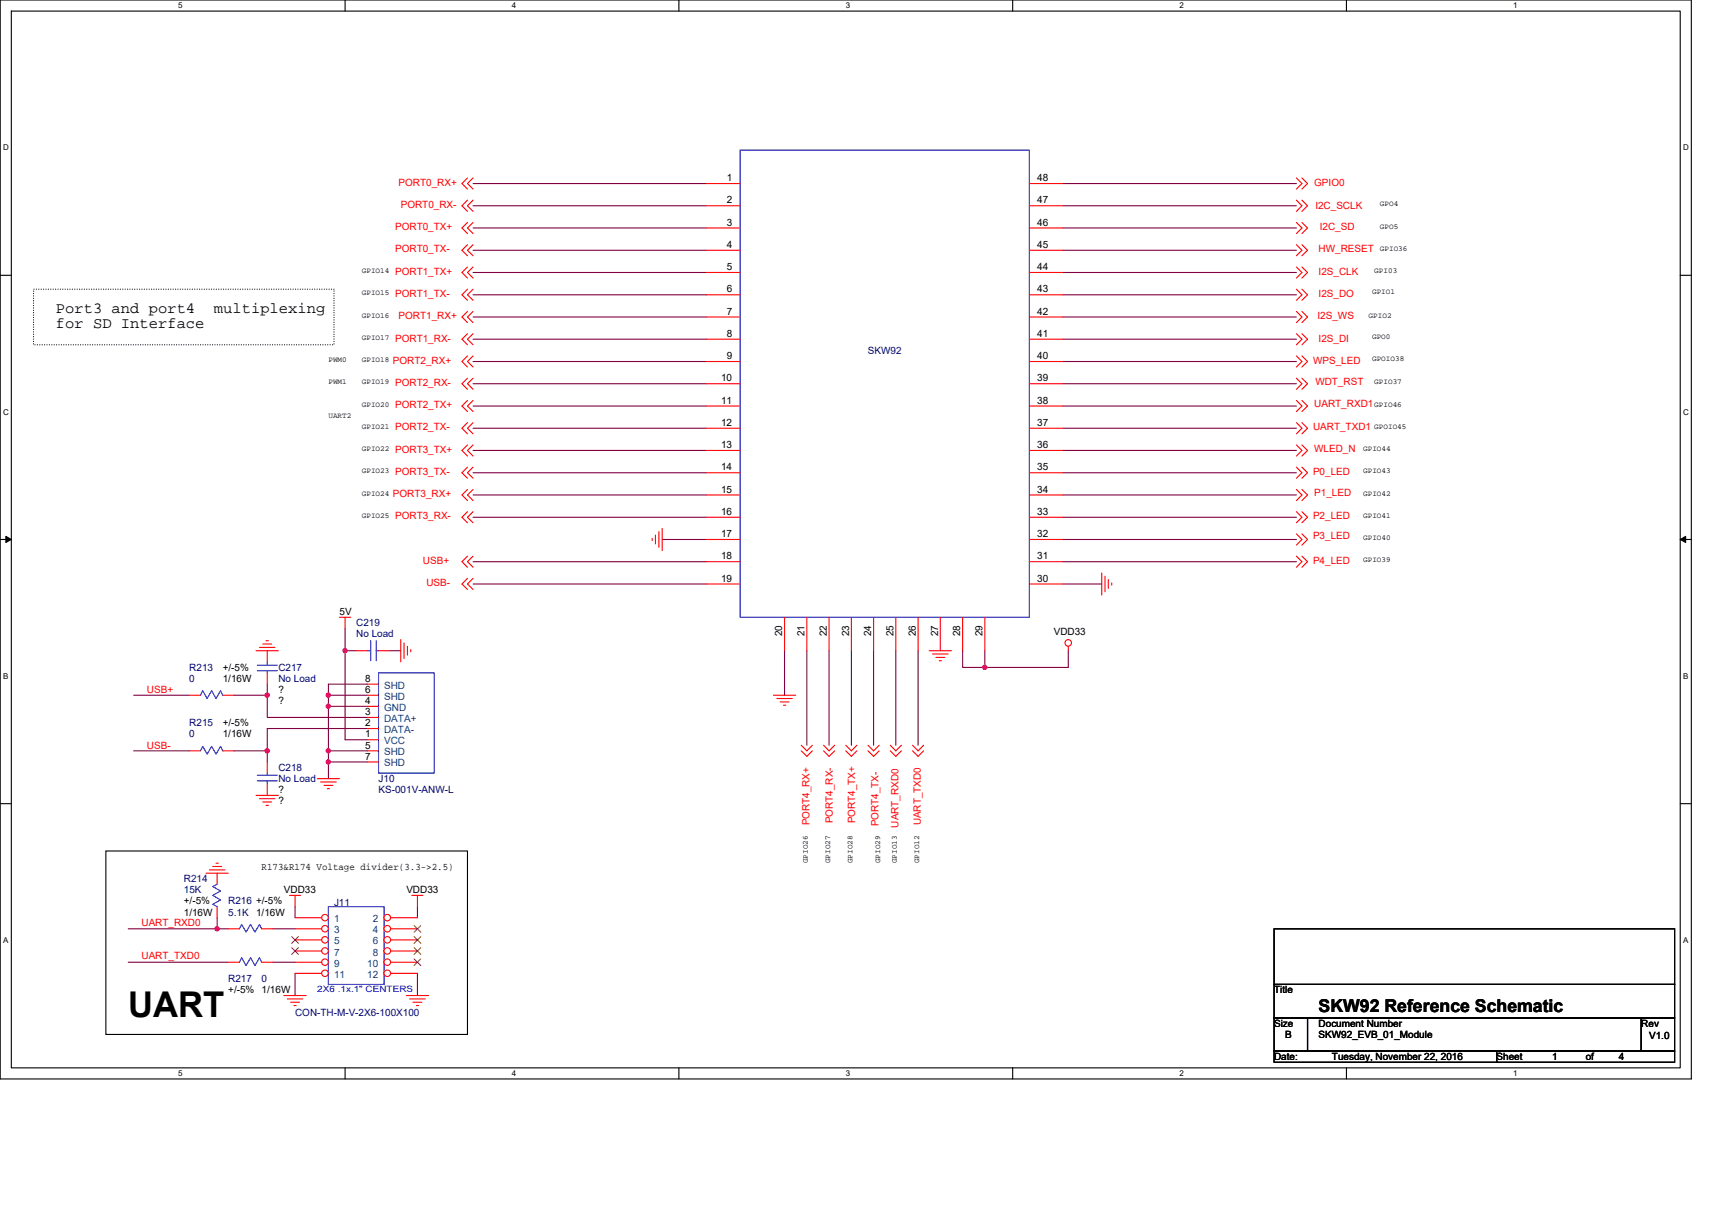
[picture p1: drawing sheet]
<svg xmlns="http://www.w3.org/2000/svg" width="297mm" height="210mm" viewBox="0 0 297 210" stroke-linecap="round" stroke-linejoin="round" font-family="sans-serif">
<path d="M0 0h293.5v187.2h-293.5zM2 1.9h289.5v183.4h-289.5z" fill="none" stroke="#000" stroke-width=".19"/>
<g fill="#fff">
<path d="M30.9 .2h.8v1.6h-.8z"/>
<path d="M30.9 185.5h.8v1.6h-.8z"/>
</g>
<path d="M59.9 0v1.9M59.9 185.3v1.9" fill="none" stroke="#000" stroke-width=".19"/>
<g fill="#fff">
<path d="M88.8 .2h.8v1.6h-.8z"/>
<path d="M88.8 185.5h.8v1.6h-.8z"/>
</g>
<path d="M117.8 0v1.9M117.8 185.3v1.9" fill="none" stroke="#000" stroke-width=".19"/>
<g fill="#fff">
<path d="M146.7 .2h.8v1.6h-.8z"/>
<path d="M146.7 185.5h.8v1.6h-.8z"/>
</g>
<path d="M175.7 0v1.9M175.7 185.3v1.9" fill="none" stroke="#000" stroke-width=".19"/>
<g fill="#fff">
<path d="M204.7 .2h.7v1.6h-.7z"/>
<path d="M204.7 185.5h.7v1.6h-.7z"/>
</g>
<path d="M233.6 0v1.9M233.6 185.3v1.9" fill="none" stroke="#000" stroke-width=".19"/>
<g fill="#fff">
<path d="M262.6 .2h.7v1.6h-.7z"/>
<path d="M262.6 185.5h.7v1.6h-.7z"/>
<path d="M.5 24.8h1v1.6h-1z"/>
<path d="M292 24.8h1v1.6h-1z"/>
<path d="M.5 70.7h1v1.5h-1z"/>
<path d="M292 70.7h1v1.5h-1z"/>
</g>
<path d="M0 47.8h2M291.5 47.8h2" fill="none" stroke="#000" stroke-width=".19"/>
<g fill="#fff">
<path d="M.5 116.5h.9v1.6h-.9z"/>
<path d="M292 116.5h.9v1.6h-.9z"/>
</g>
<path d="M0 93.6h2M291.5 93.6h2" fill="none" stroke="#000" stroke-width=".19"/>
<path d="M1 93.1l1 .5-1 .5zM291.5 93.6l1-.5v1z" fill="#000" stroke="#000" stroke-width=".17"/>
<g fill="#fff">
<path d="M.5 162.4h.9v1.5h-.9z"/>
<path d="M292 162.4h.9v1.5h-.9z"/>
</g>
<path d="M0 139.5h2M291.5 139.5h2M18.4 147.7h62.7v31.8h-62.7zM221.1 161.2h69.5v9.6h-69.5zM221.1 170.8h69.5v5.8h-69.5zM221.1 176.6h5.8v5.8h-5.8zM226.9 176.6h57.9v5.8h-57.9zM284.8 176.6h5.8v5.8h-5.8zM221.1 182.4h38.6v1.9h-38.6zM259.7 182.4h30.9v1.9h-30.9z" fill="none" stroke="#000" stroke-width=".19"/>
<path d="M5.8 50.2h52.2v9.6h-52.2z" fill="none" stroke="#000" stroke-width=".19" stroke-dasharray="0 .4"/>
<g fill="none" stroke="#800040" stroke-width=".19">
<path d="M82.1 35.7h40.5M82.1 31.9h40.5M82.1 39.6h40.5M184.4 31.9h40.5M184.4 35.7h40.5M184.4 39.6h40.5M82.1 43.4h40.5M82.1 47.3h40.5M82.1 55h40.5M82.1 51.2h40.5M82.1 58.9h40.5M184.4 47.3h40.5"/>
<path d="M184.4 43.4h40.5M184.4 51.2h40.5M184.4 55h40.5M184.4 58.9h40.5M82.1 62.7h40.5M82.1 66.6h40.5M82.1 74.3h40.5M82.1 70.5h40.5M82.1 78.2h40.5M184.4 66.6h40.5M184.4 62.7h40.5M184.4 70.5h40.5"/>
<path d="M184.4 74.3h40.5M184.4 78.2h40.5M82.1 82h40.5M82.1 85.9h40.5M82.1 89.8h40.5M82.1 97.5h40.5M114.9 93.6h7.7M184.4 85.9h40.5M184.4 82h40.5M184.4 89.8h40.5M184.4 93.6h40.5M184.4 97.5h40.5"/>
<path d="M46.4 118.7v1.9M59.9 112.9v15.5h3.8M59.9 109.1v3.8h1.9M63.7 118.7h-6.7v1.9h6.7M67.6 112.9h1.9M82.1 101.3h40.5M136.1 112.9v7.8M140 112.9v16.4M143.8 112.9v16.4M147.7 112.9v16.4M151.6 112.9v16.4M155.4 112.9v16.4"/>
<path d="M159.3 112.9v16.4M167 112.9v2.9h3.9M170.9 112.9v2.9h14.5v-2.9M184.4 101.3h6.8M23.2 130.3h9.6M23.2 120.6h9.6M40.6 120.6h5.8M40.6 130.3h5.8M46.4 120.7v3.8h17.3M46.4 130.3v1.9M57 120.6v2M57 122.6v7.7"/>
<path d="M57 132.2v2.9M57 130.3h6.7M57 122.6h6.7M57 132.2h6.7M57 130.3v1.9M63.7 126.4h-17.3v3.9M37.7 159.3v1.9M51.2 157.3v2M72.4 157.3v2M22.2 161.2h15.5M22.2 167h17.4M37.7 161.2h1.9"/>
<path d="M47.3 161.2h3.9M47.3 167h3.9M51.2 168.9v3.9M72.4 168.9v3.9"/>
</g>
<g fill="#f0f" stroke="#f0f" stroke-width=".19">
<circle cx="170.9" cy="115.8" r=".38"/>
<circle cx="57" cy="120.6" r=".38"/>
<circle cx="57" cy="122.6" r=".38"/>
<circle cx="57" cy="130.3" r=".38"/>
<circle cx="57" cy="132.2" r=".38"/>
<circle cx="59.9" cy="112.9" r=".38"/>
<circle cx="37.7" cy="161.2" r=".38"/>
<circle cx="46.4" cy="120.6" r=".38"/>
<circle cx="46.4" cy="130.3" r=".38"/>
</g>
<g fill="none" stroke="#f00" stroke-width=".19">
<path d="M81.1 30.9l-.9 1 .9 .9M81.1 34.7l-.9 1 .9 1M81.1 38.6l-.9 1 .9 .9M82.1 30.9l-1 1 1 .9M82.1 34.7l-1 1 1 1M82.1 38.6l-1 1 1 .9M122.6 31.9h5.8M122.6 39.6h5.8M122.6 35.7h5.8M178.6 35.7h5.8M178.6 39.6h5.8M178.6 31.9h5.8"/>
<path d="M224.9 30.9l1 1-1 .9M224.9 38.6l1 1-1 .9M224.9 34.7l1 1-1 1M225.9 30.9l1 1-1 .9M225.9 38.6l1 1-1 .9M225.9 34.7l1 1-1 1M81.1 46.3l-.9 1 .9 1M81.1 54l-.9 1 .9 1M81.1 57.9l-.9 1 .9 .9M81.1 50.2l-.9 1 .9 .9M81.1 42.5l-.9 .9 .9 1M82.1 46.3l-1 1 1 1"/>
<path d="M82.1 54l-1 1 1 1M82.1 57.9l-1 1 1 .9M82.1 50.2l-1 1 1 .9M82.1 42.5l-1 .9 1 1M122.6 47.3h5.8M122.6 55h5.8M122.6 43.4h5.8M122.6 51.2h5.8M122.6 58.9h5.8M178.6 58.9h5.8M178.6 51.2h5.8M178.6 43.4h5.8"/>
<path d="M178.6 55h5.8M178.6 47.3h5.8M224.9 57.9l1 1-1 .9M224.9 50.2l1 1-1 .9M224.9 54l1 1-1 1M224.9 42.5l1 .9-1 1M224.9 46.3l1 1-1 1M225.9 57.9l1 1-1 .9M225.9 50.2l1 1-1 .9M225.9 54l1 1-1 1M225.9 42.5l1 .9-1 1M225.9 46.3l1 1-1 1"/>
<path d="M81.1 61.8l-.9 .9 .9 1M81.1 65.6l-.9 1 .9 1M81.1 69.5l-.9 1 .9 .9M81.1 73.3l-.9 1 .9 1M81.1 77.2l-.9 1 .9 .9M82.1 61.8l-1 .9 1 1M82.1 65.6l-1 1 1 1M82.1 69.5l-1 1 1 .9M82.1 73.3l-1 1 1 1M82.1 77.2l-1 1 1 .9M122.6 62.7h5.8M122.6 70.5h5.8"/>
<path d="M122.6 78.2h5.8M122.6 66.6h5.8M122.6 74.3h5.8M178.6 74.3h5.8M178.6 66.6h5.8M178.6 78.2h5.8M178.6 70.5h5.8M178.6 62.7h5.8M224.9 77.2l1 1-1 .9M224.9 73.3l1 1-1 1M224.9 69.5l1 1-1 .9M224.9 61.8l1 .9-1 1"/>
<path d="M224.9 65.6l1 1-1 1M225.9 77.2l1 1-1 .9M225.9 73.3l1 1-1 1M225.9 69.5l1 1-1 .9M225.9 61.8l1 .9-1 1M225.9 65.6l1 1-1 1M81.1 81.1l-.9 .9 .9 1M81.1 84.9l-.9 1 .9 1M81.1 88.8l-.9 1 .9 .9M81.1 96.5l-.9 1 .9 .9M82.1 81.1l-1 .9 1 1M82.1 84.9l-1 1 1 1"/>
<path d="M82.1 88.8l-1 1 1 .9M82.1 96.5l-1 1 1 .9M113.2 93.4v.4M113.7 92.9v1.5M114.3 92.3v2.7M114.9 91.7v3.8M122.6 85.9h5.8M122.6 93.6h5.8M122.6 82h5.8M122.6 89.8h5.8M122.6 97.5h5.8M178.6 97.5h5.8"/>
<path d="M178.6 89.8h5.8M178.6 82h5.8M178.6 93.6h5.8M178.6 85.9h5.8M191.2 99.4v3.9M191.7 100v2.7M224.9 81.1l1 .9-1 1M224.9 84.9l1 1-1 1M224.9 88.8l1 1-1 .9M224.9 92.6l1 1-1 1M224.9 96.5l1 1-1 .9M225.9 81.1l1 .9-1 1"/>
<path d="M225.9 84.9l1 1-1 1M225.9 88.8l1 1-1 .9M225.9 92.6l1 1-1 1M225.9 96.5l1 1-1 .9M44.4 112.9h3.9M45 112.4h2.7M45.6 111.8h1.5M46.2 111.2h.4M46.4 116.8v1.9M46.4 112.9v2M58.9 107.1h2M59.9 107.1v2"/>
<path d="M61.8 112.9h1.9M63.7 118.7h2M65.7 112.9h1.9M69.5 111v3.9M70.1 111.6v2.7M70.7 112.2v1.5M71.3 112.7v.4M81.1 100.4l-.9 .9 .9 1M82.1 100.4l-1 .9 1 1M122.6 101.3h5.8M136.1 107.1v5.8M140 107.1v5.8"/>
<path d="M143.8 107.1v5.8M147.7 107.1v5.8M151.6 107.1v5.8M155.4 107.1v5.8M159.3 107.1v5.8M161.2 112.9h3.9M161.8 113.5h2.7M162.4 114.1h1.5M163 114.7h.3M163.1 107.1v5.8M167 107.1v5.8M170.9 107.1v5.8"/>
<path d="M178.6 101.3h5.8M185.4 112.2v.7M192.3 100.6v1.5M192.9 101.2v.3M32.8 120.6h2M38.6 120.6h2M44.4 138h3.9M45 138.6h2.7M45.6 139.2h1.5M46.2 139.8h.4M46.4 132.2v2M46.4 136.1v1.9"/>
<path d="M55.1 135.1h3.8M55.6 135.7h2.7M56.2 136.3h1.6M56.8 136.9h.4M63.7 128.4h2M63.7 124.5h2M63.7 126.4h2M63.7 122.6h2M63.7 130.3h2M63.7 120.6h2M63.7 132.2h2M134.2 120.6h3.9"/>
<path d="M134.8 121.2h2.7M135.4 121.8h1.5M135.9 122.4h.4M139 130.3l1 1 .9-1M139 129.3l1 1 .9-1M142.9 130.3l.9 1 1-1M142.9 129.3l.9 1 1-1M146.7 130.3l1 1 1-1M146.7 129.3l1 1 1-1M150.6 130.3l1 1 .9-1M150.6 129.3l1 1 .9-1M154.5 130.3l.9 1 1-1"/>
<path d="M154.5 129.3l.9 1 1-1M158.3 130.3l1 1 .9-1M158.3 129.3l1 1 .9-1M35.7 151.5h3.9M36.3 151h2.7M36.9 150.4h1.6M37.5 149.8h.4M37.7 157.3v2M37.7 151.5v2M50.2 155.4h2M51.2 155.4v1.9M71.5 155.4h1.9"/>
<path d="M72.4 155.4v1.9M39.6 161.2h1.9M39.6 167h1.9M45.4 161.2h1.9M45.4 167h1.9M49.3 172.8h3.8M49.8 173.4h2.7M50.4 173.9h1.6M51 174.5h.4M70.5 172.8h3.9M71.1 173.4h2.7M71.6 173.9h1.6"/>
<path d="M72.2 174.5h.4"/>
<circle cx="185.3" cy="111.6" r=".57"/>
</g>
<g fill="none" stroke="#00f" stroke-width=".19">
<path d="M128.4 26.1h50.2v81h-50.2zM44.6 115.4h3.5M44.6 116.4h3.5M46.4 116.4v.4M46.4 114.9v.5M63.7 112.9h.6M64.3 111.2v3.5M65.3 112.9h.4M65.3 111.2v3.5M65.7 116.8h9.6v17.4h-9.6zM34.8 120.6l.4-.7 .7 1.3 .8-1.3 .8 1.3 .8-1.3 .3 .7M44.6 135.5h3.5"/>
<path d="M44.6 134.5h3.5M46.4 134.2v.3M46.4 135.5v.6M37.7 153.5l-.8 .3 1.4 .8-1.4 .8 1.4 .8-1.4 .7 .8 .4M57 157.3h9.6v13.5h-9.6zM41.5 161.2l.4-.8 .8 1.4 .8-1.4 .7 1.4 .8-1.4 .4 .8M41.5 167l.4-.8 .8 1.4 .8-1.4 .7 1.4 .8-1.4 .4 .8"/>
</g>
<circle cx="56.4" cy="159.2" r=".57" fill="#fff" stroke="#f00" stroke-width=".19"/>
<path d="M51.2 159.3h4.6" fill="none" stroke="#f00" stroke-width=".19"/>
<circle cx="67.2" cy="159.2" r=".57" fill="#fff" stroke="#f00" stroke-width=".19"/>
<path d="M67.8 159.3h4.6" fill="none" stroke="#f00" stroke-width=".19"/>
<circle cx="56.4" cy="161.2" r=".57" fill="#fff" stroke="#f00" stroke-width=".19"/>
<path d="M51.2 161.2h4.6" fill="none" stroke="#f00" stroke-width=".19"/>
<circle cx="67.2" cy="161.2" r=".57" fill="#fff" stroke="#f00" stroke-width=".19"/>
<path d="M67.8 161.2h4.6" fill="none" stroke="#f00" stroke-width=".19"/>
<path d="M71.9 160.6l1.1 1.2M73 160.6l-1.2 1.2" fill="none" stroke="#804000" stroke-width=".17"/>
<circle cx="56.4" cy="163.1" r=".57" fill="#fff" stroke="#f00" stroke-width=".19"/>
<path d="M51.2 163.1h4.6" fill="none" stroke="#f00" stroke-width=".19"/>
<path d="M50.6 162.5l1.2 1.2M51.8 162.5l-1.2 1.2" fill="none" stroke="#804000" stroke-width=".17"/>
<circle cx="67.2" cy="163.1" r=".57" fill="#fff" stroke="#f00" stroke-width=".19"/>
<path d="M67.8 163.1h4.6" fill="none" stroke="#f00" stroke-width=".19"/>
<path d="M71.9 162.5l1.1 1.2M73 162.5l-1.2 1.2" fill="none" stroke="#804000" stroke-width=".17"/>
<circle cx="56.4" cy="165" r=".57" fill="#fff" stroke="#f00" stroke-width=".19"/>
<path d="M51.2 165h4.6" fill="none" stroke="#f00" stroke-width=".19"/>
<path d="M50.6 164.5l1.2 1.1M51.8 164.5l-1.2 1.1" fill="none" stroke="#804000" stroke-width=".17"/>
<circle cx="67.2" cy="165" r=".57" fill="#fff" stroke="#f00" stroke-width=".19"/>
<path d="M67.8 165h4.6" fill="none" stroke="#f00" stroke-width=".19"/>
<path d="M71.9 164.5l1.1 1.1M73 164.5l-1.2 1.1" fill="none" stroke="#804000" stroke-width=".17"/>
<circle cx="56.4" cy="167" r=".57" fill="#fff" stroke="#f00" stroke-width=".19"/>
<path d="M51.2 167h4.6" fill="none" stroke="#f00" stroke-width=".19"/>
<circle cx="67.2" cy="167" r=".57" fill="#fff" stroke="#f00" stroke-width=".19"/>
<path d="M67.8 167h4.6" fill="none" stroke="#f00" stroke-width=".19"/>
<path d="M71.9 166.4l1.1 1.2M73 166.4l-1.2 1.2" fill="none" stroke="#804000" stroke-width=".17"/>
<circle cx="56.4" cy="168.9" r=".57" fill="#fff" stroke="#f00" stroke-width=".19"/>
<path d="M51.2 168.9h4.6" fill="none" stroke="#f00" stroke-width=".19"/>
<circle cx="67.2" cy="168.9" r=".57" fill="#fff" stroke="#f00" stroke-width=".19"/>
<path d="M32.8 130.3h2M38.6 130.3h2M67.8 168.9h4.6" fill="none" stroke="#f00" stroke-width=".19"/>
<path d="M34.8 130.3l.4-.8 .7 1.4 .8-1.4 .8 1.4 .8-1.4 .3 .8" fill="none" stroke="#00f" stroke-width=".19"/>
<g fill="#f0f" stroke="#f0f" stroke-width=".19">
<circle cx="170.9" cy="115.8" r=".38"/>
<circle cx="57" cy="120.6" r=".38"/>
<circle cx="57" cy="122.6" r=".38"/>
<circle cx="57" cy="130.3" r=".38"/>
<circle cx="57" cy="132.2" r=".38"/>
<circle cx="59.9" cy="112.9" r=".38"/>
<circle cx="37.7" cy="161.2" r=".38"/>
<circle cx="46.4" cy="120.6" r=".38"/>
<circle cx="46.4" cy="130.3" r=".38"/>
</g>
<text font-size="6.2" x="22.2" y="176.4">UART</text>
<text font-size="3.1" x="228.8" y="175.6">SKW92 Reference Schematic</text>
<g font-size="2.7">
<text x="9.7" y="54.3">Port3 and port4</text>
<text x="9.7" y="57">for SD Interface</text>
<text x="37.1" y="54.3">multiplexing</text>
</g>
<g font-size="1.7" fill="#f00">
<text x="69.1" y="32.2">PORT0_RX+</text>
<text x="228" y="32.2">GPIO0</text>
<text x="68.6" y="40">PORT0_TX+</text>
<text x="69.5" y="36.1">PORT0_RX-</text>
<text x="228.2" y="36.3">I2C_SCLK</text>
<text x="229" y="40">I2C_SD</text>
<text x="68.6" y="47.7">PORT1_TX+</text>
<text x="68.6" y="43.8">PORT0_TX-</text>
<text x="228.8" y="43.8">HW_RESET</text>
<text x="228.8" y="47.7">I2S_CLK</text>
<text x="68.6" y="51.5">PORT1_TX-</text>
<text x="228.8" y="51.5">I2S_DO</text>
<text x="68.6" y="59.3">PORT1_RX-</text>
<text x="69.1" y="55.4">PORT1_RX+</text>
<text x="228.6" y="55.4">I2S_WS</text>
<text x="228.8" y="59.3">I2S_DI</text>
<text x="68.2" y="63.1">PORT2_RX+</text>
<text x="227.8" y="63.1">WPS_LED</text>
<text x="68.6" y="67">PORT2_RX-</text>
<text x="68.6" y="70.8">PORT2_TX+</text>
<text x="228" y="70.7">UART_RXD1</text>
<text x="228.2" y="66.8">WDT_RST</text>
<text x="68.6" y="74.7">PORT2_TX-</text>
<text x="227.8" y="74.7">UART_TXD1</text>
<text x="68.6" y="78.6">PORT3_TX+</text>
<text x="68.6" y="82.4">PORT3_TX-</text>
<text x="227.8" y="82.4">P0_LED</text>
<text x="228" y="78.4">WLED_N</text>
<text x="68.2" y="86.3">PORT3_RX+</text>
<text x="228" y="86.1">P1_LED</text>
<text x="68.6" y="90.1">PORT3_RX-</text>
<text x="227.8" y="90.1">P2_LED</text>
<text x="227.8" y="93.6">P3_LED</text>
<text x="73.4" y="97.9">USB+</text>
<text x="74" y="101.7">USB-</text>
<text x="227.8" y="97.9">P4_LED</text>
<text x="25.5" y="120.3">USB+</text>
<text x="25.5" y="129.9">USB-</text>
<text x="140.4" y="143.2" transform="rotate(-90 140.4 143.2)">PORT4_RX+</text>
<text x="144.5" y="142.9" transform="rotate(-90 144.5 142.9)">PORT4_RX-</text>
<text x="148.4" y="142.9" transform="rotate(-90 148.4 142.9)">PORT4_TX+</text>
<text x="152.4" y="143.4" transform="rotate(-90 152.4 143.4)">PORT4_TX-</text>
<text x="155.9" y="143.6" transform="rotate(-90 155.9 143.6)">UART_RXD0</text>
<text x="159.7" y="143.2" transform="rotate(-90 159.7 143.2)">UART_TXD0</text>
<text x="24.5" y="160.7">UART_RXD0</text>
<text x="24.5" y="166.5">UART_TXD0</text>
</g>
<g font-size="1.7">
<text x="126.1" y="31.5">1</text>
<text x="126.1" y="35.3">2</text>
<text x="180" y="35.3">47</text>
<text x="180" y="31.5">48</text>
<text x="126.1" y="39.2">3</text>
<text x="180" y="39.2">46</text>
<text x="126.1" y="46.9">5</text>
<text x="126.1" y="43">4</text>
<text x="180" y="43">45</text>
<text x="180" y="46.9">44</text>
<text x="126.1" y="50.8">6</text>
<text x="180" y="50.8">43</text>
<text x="126.1" y="54.6">7</text>
<text x="126.1" y="58.5">8</text>
<text x="180" y="58.5">41</text>
<text x="180" y="54.6">42</text>
<text x="126.1" y="62.3">9</text>
<text x="180" y="62.3">40</text>
<text x="125.1" y="70.1">11</text>
<text x="125.1" y="66.2">10</text>
<text x="180" y="66.2">39</text>
<text x="180" y="70.1">38</text>
<text x="125.1" y="77.8">13</text>
<text x="125.1" y="73.9">12</text>
<text x="180" y="73.9">37</text>
<text x="180" y="77.8">36</text>
<text x="125.1" y="81.6">14</text>
<text x="180" y="81.6">35</text>
<text x="125.1" y="85.5">15</text>
<text x="125.1" y="89.4">16</text>
<text x="180" y="89.4">33</text>
<text x="180" y="85.5">34</text>
<text x="125.1" y="93.2">17</text>
<text x="180" y="93.2">32</text>
<text x="125.1" y="100.9">19</text>
<text x="125.1" y="97.1">18</text>
<text x="180" y="97.1">31</text>
<text x="180" y="100.9">30</text>
<text x="58.9" y="106.7">5V</text>
<text x="135.7" y="110.4" transform="rotate(-90 135.7 110.4)">20</text>
<text x="139.6" y="110.4" transform="rotate(-90 139.6 110.4)">21</text>
<text x="143.4" y="110.4" transform="rotate(-90 143.4 110.4)">22</text>
<text x="147.3" y="110.4" transform="rotate(-90 147.3 110.4)">23</text>
<text x="151.2" y="110.4" transform="rotate(-90 151.2 110.4)">24</text>
<text x="155" y="110.4" transform="rotate(-90 155 110.4)">25</text>
<text x="158.9" y="110.4" transform="rotate(-90 158.9 110.4)">26</text>
<text x="162.7" y="110.4" transform="rotate(-90 162.7 110.4)">27</text>
<text x="166.6" y="110.4" transform="rotate(-90 166.6 110.4)">28</text>
<text x="170.5" y="110.4" transform="rotate(-90 170.5 110.4)">29</text>
<text x="182.8" y="110.2">VDD33</text>
<text x="38.6" y="116.4">+/-5%</text>
<text x="38.6" y="118.3">1/16W</text>
<text x="63.3" y="118.3">8</text>
<text x="48.3" y="120.3">?</text>
<text x="48.3" y="122.2">?</text>
<text x="63.3" y="124.1">3</text>
<text x="63.3" y="122.2">4</text>
<text x="63.3" y="120.2">6</text>
<text x="38.6" y="126">+/-5%</text>
<text x="38.6" y="128">1/16W</text>
<text x="63.3" y="128">1</text>
<text x="63.3" y="126">2</text>
<text x="63.3" y="129.9">5</text>
<text x="63.3" y="131.8">7</text>
<text x="48.3" y="137.6">?</text>
<text x="48.3" y="139.6">?</text>
<text x="45.4" y="151">R173&amp;R174 Voltage divider(3.3-&gt;2.5)</text>
<text x="49.3" y="155">VDD33</text>
<text x="70.5" y="155">VDD33</text>
<text x="31.9" y="158.9">1/16W</text>
<text x="31.9" y="156.9">+/-5%</text>
<text x="44.4" y="158.9">1/16W</text>
<text x="39.6" y="172.4">+/-5%</text>
<text x="45.4" y="172.4">1/16W</text>
<text x="221.1" y="172.4">Title</text>
<text x="221.1" y="178.2">Size</text>
<text x="228.8" y="178.2">Document Number</text>
<text x="284.8" y="178.2">Rev</text>
<text x="221.1" y="184">Date:</text>
<text x="223" y="180.1">B</text>
<text x="228.8" y="180.1">SKW92_EVB_01_Module</text>
<text x="231.1" y="184">Tuesday, November 22, 2016</text>
<text x="259.7" y="184">Sheet</text>
<text x="269.3" y="184">1</text>
<text x="275.1" y="184">of</text>
<text x="280.9" y="184">4</text>
<text x="286.1" y="180.3">V1.0</text>
</g>
<g font-size="1.7" fill="#000080">
<text x="150.6" y="61.4">SKW92</text>
<text x="61.8" y="108.7">C219</text>
<text x="61.8" y="110.6">No Load</text>
<text x="32.8" y="116.4">R213</text>
<text x="32.8" y="118.3">0</text>
<text x="48.3" y="116.4">C217</text>
<text x="48.3" y="118.3">No Load</text>
<text x="32.8" y="126">R215</text>
<text x="32.8" y="128">0</text>
<text x="48.3" y="133.8">C218</text>
<text x="48.3" y="135.7">No Load</text>
<text x="65.7" y="135.7">J10</text>
<text x="65.7" y="137.6">KS-001V-ANW-L</text>
<text x="31.9" y="153.1">R214</text>
<text x="31.9" y="155">15K</text>
<text x="39.6" y="156.9">R216 +/-5%</text>
<text x="39.6" y="158.9">5.1K</text>
<text x="58" y="157.1">J11</text>
<text x="39.6" y="170.5">R217</text>
<text x="45.4" y="170.5">0</text>
<text x="51.2" y="176.2">CON-TH-M-V-2X6-100X100</text>
</g>
<g font-size="1.7" fill="#004080">
<text x="66.7" y="119.5">SHD</text>
<text x="66.7" y="125.3">DATA+</text>
<text x="66.7" y="123.4">GND</text>
<text x="66.7" y="121.4">SHD</text>
<text x="66.7" y="129.2">VCC</text>
<text x="66.7" y="127.2">DATA-</text>
<text x="66.7" y="131.1">SHD</text>
<text x="66.7" y="133">SHD</text>
<text x="58" y="160">1</text>
<text x="58" y="162">3</text>
<text x="64.7" y="160">2</text>
<text x="64.7" y="162">4</text>
<text x="58" y="163.9">5</text>
<text x="58" y="165.8">7</text>
<text x="58" y="167.8">9</text>
<text x="63.7" y="167.8">10</text>
<text x="64.7" y="163.9">6</text>
<text x="64.7" y="165.8">8</text>
<text x="58" y="169.7">11</text>
<text x="63.7" y="169.7">12</text>
</g>
<text font-size="1.5" fill="#00f" x="55.1" y="172.2">2X6 .1x.1&quot; CENTERS</text>
<g font-size="1.4">
<text x="30.9" y="1.5">5</text>
<text x="88.8" y="1.5">4</text>
<text x="146.7" y="1.5">3</text>
<text x="204.7" y="1.5">2</text>
<text x="262.6" y="1.5">1</text>
<text x=".5" y="26.1">D</text>
<text x="292" y="26.1">D</text>
<text x=".5" y="71.9">C</text>
<text x="292" y="71.9">C</text>
<text x=".5" y="117.8">B</text>
<text x="292" y="117.8">B</text>
<text x=".5" y="163.6">A</text>
<text x="292" y="163.6">A</text>
<text x="30.9" y="186.8">5</text>
<text x="88.8" y="186.8">4</text>
<text x="146.7" y="186.8">3</text>
<text x="204.7" y="186.8">2</text>
<text x="262.6" y="186.8">1</text>
</g>
<g font-size="1.3">
<text x="239.4" y="35.8">GPO4</text>
<text x="239.4" y="39.7">GPO5</text>
<text x="62.8" y="47.4">GPIO14</text>
<text x="238.4" y="47.4">GPI03</text>
<text x="239.4" y="43.5">GPIO36</text>
<text x="62.8" y="51.3">GPIO15</text>
<text x="238.1" y="51.1">GPIO1</text>
<text x="62.8" y="59">GPIO17</text>
<text x="62.8" y="55.1">GPIO16</text>
<text x="237.5" y="55.1">GPIO2</text>
<text x="238.1" y="58.8">GPO0</text>
<text x="57" y="62.8">PWM0</text>
<text x="62.8" y="62.8">GPIO18</text>
<text x="238.1" y="62.7">GPOIO38</text>
<text x="57" y="66.7">PWM1</text>
<text x="62.8" y="70.6">GPIO20</text>
<text x="62.8" y="66.7">GPIO19</text>
<text x="238.4" y="70.6">GPIO46</text>
<text x="238.4" y="66.7">GPIO37</text>
<text x="57" y="72.5">UART2</text>
<text x="62.8" y="74.4">GPIO21</text>
<text x="238.4" y="74.4">GPOIO45</text>
<text x="62.8" y="78.3">GPIO22</text>
<text x="62.8" y="82.1">GPIO23</text>
<text x="236.5" y="78.3">GPIO44</text>
<text x="236.5" y="82.1">GPIO43</text>
<text x="62.8" y="86">GPIO24</text>
<text x="62.8" y="89.9">GPIO25</text>
<text x="236.5" y="86">GPIO42</text>
<text x="236.5" y="89.9">GPIO41</text>
<text x="236.5" y="93.7">GPIO40</text>
<text x="236.5" y="97.6">GPIO39</text>
<text x="140.2" y="149.8" transform="rotate(-90 140.2 149.8)">GPIO26</text>
<text x="144" y="149.8" transform="rotate(-90 144 149.8)">GPIO27</text>
<text x="147.9" y="149.8" transform="rotate(-90 147.9 149.8)">GPIO28</text>
<text x="152.7" y="149.8" transform="rotate(-90 152.7 149.8)">GPIO29</text>
<text x="155.6" y="149.8" transform="rotate(-90 155.6 149.8)">GPIO13</text>
<text x="159.5" y="149.8" transform="rotate(-90 159.5 149.8)">GPIO12</text>
</g>
</svg>
